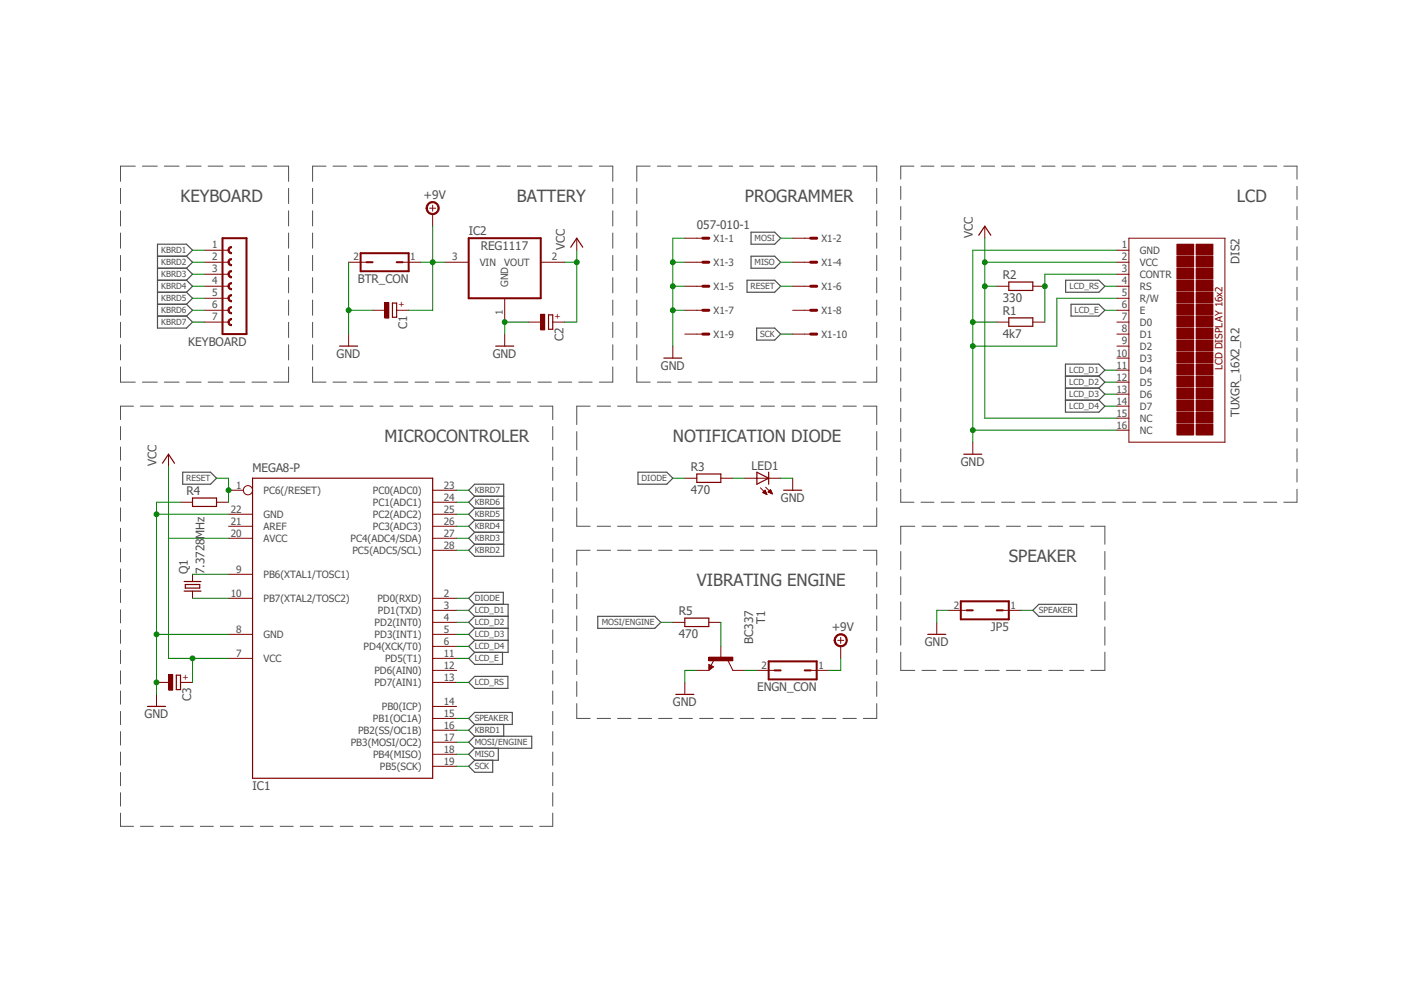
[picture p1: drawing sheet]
<svg xmlns="http://www.w3.org/2000/svg" width="297mm" height="210mm" viewBox="0 0 297 210" stroke-linecap="round" stroke-linejoin="round" font-family="sans-serif">
<path d="M25.4 35.1l249.1 139.8M274.5 35.1l-249.1 139.8" fill="none" stroke="#fff" stroke-width=".21"/>
<g fill="none" stroke="#505050" stroke-width=".21">
<path d="M25.5 39.8v3.3M28.6 35.1h-3.1v3.3M30.1 35.1h3.2M34.8 35.1h3.1M39.4 35.1h3.1M44 35.1h3.2M48.6 35.1h3.2M53.3 35.1h3.1M57.9 35.1h3.1v3.3M61 39.8v3.3M66.1 39.8v3.3M69 35.1h-2.9v3.3"/>
<path d="M70.4 35.1h2.9M74.8 35.1h2.8M79.1 35.1h2.9M83.4 35.1h2.9M87.8 35.1h2.8M92.1 35.1h2.9M96.4 35.1h2.9M100.8 35.1h2.8M105.1 35.1h2.8M109.4 35.1h2.9M113.8 35.1h2.8M118.1 35.1h2.8"/>
<path d="M122.4 35.1h2.9M126.8 35.1h2.8v3.3M129.6 39.8v3.3M134.7 39.8v3.3M137.5 35.1h-2.8v3.3M139.1 35.1h2.8M143.4 35.1h2.9M147.7 35.1h2.9M152.1 35.1h2.9M156.5 35.1h2.8M160.8 35.1h2.9M165.2 35.1h2.9"/>
<path d="M169.5 35.1h2.9M173.9 35.1h2.8M178.3 35.1h2.8M182.6 35.1h2.9v3.3M185.5 39.8v3.3M190.5 39.4v2.8M193.3 35.1h-2.8v2.8M194.8 35.1h2.8M199.1 35.1h2.7M203.4 35.1h2.7M207.6 35.1h2.8M211.9 35.1h2.7"/>
<path d="M216.2 35.1h2.7M220.4 35.1h2.8M224.7 35.1h2.8M228.9 35.1h2.8M233.2 35.1h2.8M237.5 35.1h2.7M241.7 35.1h2.8M246 35.1h2.8M250.3 35.1h2.7M254.5 35.1h2.8M258.8 35.1h2.8M263.1 35.1h2.7"/>
<path d="M267.3 35.1h2.8M271.6 35.1h2.8v2.8M274.4 39.4v2.8M25.5 44.6v3.2M25.5 49.3v3.2M25.5 54v3.2M25.5 58.7v3.2M61 44.6v3.2M61 49.3v3.2M61 54v3.2M61 58.7v3.2M66.1 44.6v3.2"/>
<path d="M66.1 49.3v3.2M66.1 54v3.2M66.1 58.7v3.2M129.6 44.6v3.2M129.6 49.3v3.2M129.6 54v3.2M129.6 58.7v3.2M134.7 44.6v3.2M134.7 49.3v3.2M134.7 54v3.2M134.7 58.7v3.2M185.5 44.6v3.2"/>
<path d="M185.5 49.3v3.2M185.5 54v3.2M185.5 58.7v3.2M190.5 43.7v2.7M190.5 47.9v2.8M190.5 52.2v2.8M190.5 56.5v2.8M274.4 43.7v2.7M274.4 47.9v2.8M274.4 52.2v2.8M274.4 56.5v2.8M25.5 63.5v3.2"/>
<path d="M25.5 68.2v3.2M25.5 72.9v3.2M25.5 77.6v3.2h3.1M61 77.6v3.2h-3.1M61 63.5v3.2M61 68.2v3.2M61 72.9v3.2M66.1 77.6v3.2h2.9M66.1 63.5v3.2M66.1 68.2v3.2M66.1 72.9v3.2M129.6 77.6v3.2h-2.8"/>
<path d="M129.6 63.5v3.2M129.6 68.2v3.2M129.6 72.9v3.2M134.7 77.6v3.2h2.8M134.7 63.5v3.2M134.7 68.2v3.2M134.7 72.9v3.2M185.5 77.6v3.2h-2.9M185.5 63.5v3.2M185.5 68.2v3.2M185.5 72.9v3.2M190.5 60.7v2.8"/>
<path d="M190.5 65v2.8M190.5 69.3v2.8M190.5 73.6v2.7M190.5 77.8v2.8M274.4 60.7v2.8M274.4 65v2.8M274.4 69.3v2.8M274.4 73.6v2.7M274.4 77.8v2.8M25.5 90.2v2.8M25.5 94.5v2.8M25.5 98.8v2.8"/>
<path d="M28.2 85.9h-2.7v2.8M29.7 85.9h2.7M30.1 80.8h3.2M34 85.9h2.7M34.8 80.8h3.1M38.2 85.9h2.7M39.4 80.8h3.1M42.4 85.9h2.7M44 80.8h3.2M46.6 85.9h2.8M48.6 80.8h3.2M50.8 85.9h2.8"/>
<path d="M53.3 80.8h3.1M55.1 85.9h2.7M59.3 85.9h2.7M63.5 85.9h2.8M67.7 85.9h2.7M70.4 80.8h2.9M72 85.9h2.7M74.8 80.8h2.8M76.2 85.9h2.7M79.1 80.8h2.9M80.4 85.9h2.7M83.4 80.8h2.9"/>
<path d="M84.6 85.9h2.7M87.8 80.8h2.8M88.9 85.9h2.7M92.1 80.8h2.9M93.1 85.9h2.7M96.4 80.8h2.9M97.3 85.9h2.7M100.8 80.8h2.8M101.5 85.9h2.7M105.1 80.8h2.8M105.7 85.9h2.8M109.4 80.8h2.9"/>
<path d="M110 85.9h2.7M113.8 80.8h2.8M114.2 85.9h2.7v2.8M116.9 90.2v2.8M116.9 94.5v2.8M116.9 98.8v2.8M118.1 80.8h2.8M122 91.3v3.9M122 96.6v3.9M122.4 80.8h2.9M124.8 85.9h-2.8v3.9M126.3 85.9h2.9"/>
<path d="M130.6 85.9h2.9M135 85.9h2.8M139.1 80.8h2.8M139.3 85.9h2.9M143.4 80.8h2.9M143.6 85.9h2.9M147.7 80.8h2.9M148 85.9h2.8M152.1 80.8h2.9M152.3 85.9h2.9M156.5 80.8h2.8M156.6 85.9h2.9"/>
<path d="M160.8 80.8h2.9M161 85.9h2.8M165.2 80.8h2.9M165.3 85.9h2.8M169.5 80.8h2.9M169.6 85.9h2.9M173.9 80.8h2.8M174 85.9h2.8M178.3 80.8h2.8M178.3 85.9h2.8M182.6 85.9h2.9v3.9M185.5 91.3v3.9"/>
<path d="M185.5 96.6v3.9M190.5 82.1v2.8M190.5 86.4v2.8M190.5 90.6v2.8M190.5 94.9v2.8M190.5 99.2v2.7M274.4 82.1v2.8M274.4 86.4v2.8M274.4 90.6v2.8M274.4 94.9v2.8M274.4 99.2v2.7M25.5 103.1v2.8"/>
<path d="M25.5 107.4v2.8M25.5 111.7v2.8M25.5 116v2.8M116.9 103.1v2.8M116.9 107.4v2.8M116.9 111.7v2.8M116.9 116v2.8M122 102v3.9M122 107.4v3.9h2.8M124.8 116.4h-2.8v3.1M126.3 111.3h2.9M126.3 116.4h2.9"/>
<path d="M130.6 111.3h2.9M130.6 116.4h2.9M135 111.3h2.8M135 116.4h2.8M139.3 111.3h2.9M139.3 116.4h2.9M143.6 111.3h2.9M143.6 116.4h2.9M148 111.3h2.8M148 116.4h2.8M152.3 111.3h2.9M152.3 116.4h2.9"/>
<path d="M156.6 111.3h2.9M156.6 116.4h2.9M161 111.3h2.8M161 116.4h2.8M165.3 111.3h2.8M165.3 116.4h2.8M169.6 111.3h2.9M169.6 116.4h2.9M174 111.3h2.8M174 116.4h2.8M178.3 111.3h2.8M178.3 116.4h2.8"/>
<path d="M182.6 116.4h2.9v3.1M185.5 102v3.9M185.5 107.4v3.9h-2.9M190.5 103.5v2.7h2.8M190.5 116.6v3.8M193.5 111.3h-3v3.8M194.8 106.2h2.8M195 111.3h3M199.1 106.2h2.7M199.5 111.3h2.9M203.4 106.2h2.7M204 111.3h2.9"/>
<path d="M207.6 106.2h2.8M208.4 111.3h3M211.9 106.2h2.7M212.9 111.3h3M216.2 106.2h2.7M217.3 111.3h3M220.4 106.2h2.8M221.8 111.3h3M224.7 106.2h2.8M226.3 111.3h3M228.9 106.2h2.8M230.8 111.3h2.9v3.8"/>
<path d="M233.2 106.2h2.8M233.7 116.6v3.8M237.5 106.2h2.7M241.7 106.2h2.8M246 106.2h2.8M250.3 106.2h2.7M254.5 106.2h2.8M258.8 106.2h2.8M263.1 106.2h2.7M267.3 106.2h2.8M274.4 103.5v2.7h-2.8M25.5 120.3v2.8"/>
<path d="M25.5 124.6v2.8M25.5 128.9v2.8M25.5 133.2v2.9M25.5 137.5v2.8M116.9 120.3v2.8M116.9 124.6v2.8M116.9 128.9v2.8M116.9 133.2v2.9M116.9 137.5v2.8M122 121v3.1M122 125.6v3.2M122 130.3v3.1"/>
<path d="M122 134.9v3.1M122 139.5v3.2M185.5 121v3.1M185.5 125.6v3.2M185.5 130.3v3.1M185.5 134.9v3.1M185.5 139.5v3.2M190.5 122v3.8M190.5 127.3v3.8M190.5 132.6v3.8M190.5 137.9v3.9h3M233.7 137.9v3.9h-2.9"/>
<path d="M233.7 122v3.8M233.7 127.3v3.8M233.7 132.6v3.8M25.5 141.9v2.8M25.5 146.1v2.8M25.5 150.5v2.7M25.5 154.7v2.9M25.5 159v2.8M116.9 141.9v2.8M116.9 146.1v2.8M116.9 150.5v2.7M116.9 154.7v2.9"/>
<path d="M116.9 159v2.8M122 144.1v3.2M122 148.8v3.1h2.8M126.3 151.9h2.9M130.6 151.9h2.9M135 151.9h2.8M139.3 151.9h2.9M143.6 151.9h2.9M148 151.9h2.8M152.3 151.9h2.9M156.6 151.9h2.9M161 151.9h2.8"/>
<path d="M165.3 151.9h2.8M169.6 151.9h2.9M174 151.9h2.8M178.3 151.9h2.8M185.5 144.1v3.2M185.5 148.8v3.1h-2.9M195 141.8h3M199.5 141.8h2.9M204 141.8h2.9M208.4 141.8h3M212.9 141.8h3M217.3 141.8h3"/>
<path d="M221.8 141.8h3M226.3 141.8h3M25.5 163.4v2.8M25.5 167.6v2.9M25.5 172v2.8h2.7M29.7 174.8h2.7M34 174.8h2.7M38.2 174.8h2.7M42.4 174.8h2.7M46.6 174.8h2.8M50.8 174.8h2.8M55.1 174.8h2.7"/>
<path d="M59.3 174.8h2.7M63.5 174.8h2.8M67.7 174.8h2.7M72 174.8h2.7M76.2 174.8h2.7M80.4 174.8h2.7M84.6 174.8h2.7M88.9 174.8h2.7M93.1 174.8h2.7M97.3 174.8h2.7M101.5 174.8h2.7M105.7 174.8h2.8"/>
<path d="M110 174.8h2.7M116.9 172v2.8h-2.7M116.9 163.4v2.8M116.9 167.6v2.9"/>
</g>
<g fill="none" stroke="#505050" stroke-width=".25">
<path d="M33.3 59.3h6.2M33.3 56.7h6.2M33.3 54.2h6.2M39.5 54.2l1.2 1.3-1.2 1.2M39.5 54.2l1.2-1.3-1.2-1.3h-6.2v17.8h6.2l1.2-1.3-1.2-1.3M39.5 56.7l1.2 1.3-1.2 1.3M39.5 59.3l1.2 1.2-1.2 1.3M158 59.3h5.9l1.2 1.2-1.2 1.3h-5.9zM158.9 54.2h5l1.2 1.3-1.2 1.2h-5zM158.9 49.1h5l1.2 1.3-1.2 1.2h-5zM225.4 59.3h7.1l1.2 1.2-1.2 1.3h-7.1zM33.3 61.8h6.2"/>
<path d="M33.3 64.3h6.2M33.3 66.8h6.2M39.5 61.8l1.2 1.3-1.2 1.2M39.5 64.3l1.2 1.3-1.2 1.2M160.1 69.4h3.8l1.2 1.3-1.2 1.2h-3.8zM225.4 79.5h7.1M226.6 64.3h5.9l1.2 1.3-1.2 1.2h-5.9zM232.5 79.5l1.2-1.2-1.2-1.3h-7.1v10.2h7.1l1.2-1.3-1.2-1.3M232.5 79.5l1.2 1.3-1.2 1.3M38.7 99.9h5.8l1.3 1.2-1.3 1.3h-5.8zM135 99.9h6.1l1.2 1.2-1.2 1.3h-6.1zM225.4 82.1h7.1"/>
<path d="M225.4 84.6h7.1M232.5 82.1l1.2 1.3-1.2 1.2M100.4 104.9l-1.3-1.2 1.3-1.3h6.2v15.2h-6.2l-1.3-1.2 1.3-1.3M100.4 115.1h6.2M100.4 112.6l-1.3 1.2 1.3 1.3M100.4 112.6h6.2M100.4 110l-1.3 1.3 1.3 1.3M100.4 110h6.2M100.4 107.5l-1.3 1.3 1.3 1.2M100.4 107.5h6.2M100.4 104.9l-1.3 1.3 1.3 1.3M100.4 104.9h6.2"/>
<path d="M100.4 127.8h7.1v10.2h-7.1M100.4 138l-1.3 1.2 1.3 1.3h5.9v-2.5M100.4 127.8l-1.3 1.3 1.3 1.2M100.4 130.3h7.1M100.4 130.3l-1.3 1.3 1.3 1.3M100.4 132.9h7.1M100.4 132.9l-1.3 1.3 1.3 1.2M100.4 135.4h7.1M100.4 135.4l-1.3 1.3 1.3 1.3M100.4 127.8l-1.3-1.3 1.3-1.2h6.1v2.5M126.4 130.3h12.1l1.3 1.3-1.3 1.3h-12.1zM219.8 127.8h8v2.5h-8l-1.3-1.2z"/>
<path d="M99.1 151.9l1.3-1.2h8v2.5h-8zM99.1 144.3l1.3-1.3h7v2.6h-7zM100.4 153.2l-1.3 1.2 1.3 1.3M100.4 155.7h12.1v2.5h-12.1M100.4 158.2l-1.3 1.3 1.3 1.3M100.4 155.7l-1.3 1.3 1.3 1.2M105.4 158.2v2.6h-5M106.6 153.2v2.5M100.4 160.8l-1.3 1.3 1.3 1.2h3.8v-2.5"/>
</g>
<path d="M53.4 101.1h38.1v63.5h-38.1z" fill="none" stroke="#800000" stroke-width=".25"/>
<g fill="none" stroke="#800000" stroke-width=".21">
<path d="M48.3 108.8h5.1M48.3 111.3h5.1M48.3 113.8h5.1M48.3 103.7h3.1M91.5 108.8h5.1M91.5 111.3h5.1M91.5 113.8h5.1M91.5 116.4h5.1M91.5 106.2h5.1M91.5 103.7h5.1M48.3 126.5h5.1M48.3 121.5h5.1"/>
<path d="M48.3 134.2h5.1M48.3 139.2h5.1M91.5 126.5h5.1M91.5 134.2h5.1M91.5 139.2h5.1M91.5 136.7h5.1M91.5 131.6h5.1M91.5 129.1h5.1M91.5 159.5h5.1M91.5 157h5.1M91.5 154.4h5.1M91.5 151.9h5.1"/>
<path d="M91.5 149.4h5.1M91.5 144.3h5.1M91.5 141.8h5.1M91.5 162.1h5.1"/>
<circle cx="52.4" cy="103.7" r=".98"/>
</g>
<path d="M47.1 50.4h5.1" fill="none" stroke="#800000" stroke-width=".42"/>
<path d="M48.3 57.5l.6-.3h.1v.3a.51 .51 0 0 0-.5 .5 .51 .51 0 0 0 .5 .5v.3a.78 .78 0 0 1-.7-1.3z" fill-rule="evenodd" fill="#800000"/>
<path d="M48.3 57.5l.6-.3h.1v.3a.51 .51 0 0 0-.5 .5 .51 .51 0 0 0 .5 .5v.3a.78 .78 0 0 1-.7-1.3z" fill="none" stroke="#800000" stroke-width=".21"/>
<path d="M48.3 55l.6-.3h.1v.2a.51 .51 0 0 0-.5 .6 .51 .51 0 0 0 .5 .5v.2a.78 .78 0 0 1-.7-1.2z" fill-rule="evenodd" fill="#800000"/>
<path d="M48.3 55l.6-.3h.1v.2a.51 .51 0 0 0-.5 .6 .51 .51 0 0 0 .5 .5v.2a.78 .78 0 0 1-.7-1.2z" fill="none" stroke="#800000" stroke-width=".21"/>
<path d="M48.3 52.5l.6-.3h.1v.2a.51 .51 0 0 0-.5 .5 .51 .51 0 0 0 .5 .5v.3a.78 .78 0 0 1-.7-1.2z" fill-rule="evenodd" fill="#800000"/>
<path d="M48.3 52.5l.6-.3h.1v.2a.51 .51 0 0 0-.5 .5 .51 .51 0 0 0 .5 .5v.3a.78 .78 0 0 1-.7-1.2z" fill="none" stroke="#800000" stroke-width=".21"/>
<path d="M47.1 50.4v20.3h5.1v-20.3" fill="none" stroke="#800000" stroke-width=".42"/>
<path d="M48.3 62.6l.6-.3h.1v.3a.51 .51 0 0 0-.5 .5 .51 .51 0 0 0 .5 .5v.2a.78 .78 0 0 1-.7-1.2z" fill-rule="evenodd" fill="#800000"/>
<path d="M48.3 62.6l.6-.3h.1v.3a.51 .51 0 0 0-.5 .5 .51 .51 0 0 0 .5 .5v.2a.78 .78 0 0 1-.7-1.2z" fill="none" stroke="#800000" stroke-width=".21"/>
<path d="M48.3 60.1l.6-.3h.1v.2a.51 .51 0 0 0-.5 .5 .51 .51 0 0 0 .5 .5v.3a.78 .78 0 0 1-.7-1.2z" fill-rule="evenodd" fill="#800000"/>
<path d="M48.3 60.1l.6-.3h.1v.2a.51 .51 0 0 0-.5 .5 .51 .51 0 0 0 .5 .5v.3a.78 .78 0 0 1-.7-1.2z" fill="none" stroke="#800000" stroke-width=".21"/>
<path d="M48.3 65.2l.6-.3h.1v.2a.51 .51 0 0 0-.5 .5 .51 .51 0 0 0 .5 .5v.3a.78 .78 0 0 1-.7-1.2z" fill-rule="evenodd" fill="#800000"/>
<path d="M48.3 65.2l.6-.3h.1v.2a.51 .51 0 0 0-.5 .5 .51 .51 0 0 0 .5 .5v.3a.78 .78 0 0 1-.7-1.2z" fill="none" stroke="#800000" stroke-width=".21"/>
<path d="M48.3 67.7l.6-.3h.1v.2a.51 .51 0 0 0-.5 .5 .51 .51 0 0 0 .5 .5v.3a.74 .74 0 0 1-.7-.4 .74 .74 0 0 1 0-.8z" fill-rule="evenodd" fill="#800000"/>
<g fill="none" stroke="#800000" stroke-width=".21">
<path d="M43.3 52.9h5M43.3 55.5h5M43.3 58h5M208.3 47.8v2.6M43.3 60.5h5M43.3 63.1h5M43.3 65.6h5M43.3 68.1h5M48.3 67.7l.6-.3h.1v.2a.51 .51 0 0 0-.5 .5 .51 .51 0 0 0 .5 .5v.3a.74 .74 0 0 1-.7-.4 .74 .74 0 0 1 0-.8zM73.7 70.7v2.5M35.6 96.1v2.5M205.8 93.5v2.6"/>
<path d="M40.7 121.5v1.5M40.7 125v1.5M151 139.5l-.6 1.3M154 139.7l1 2.1M33.1 146.9v2.5M149.9 140.5l1.1 .5-1.1 .8z"/>
</g>
<path d="M207.1 49.7l1.2-1.9 1.3 1.9M71.8 73.2h3.8M34.4 98l1.2-1.9 1.3 1.9M203.9 96.1h3.8M38.9 123h3.6M38.9 125h3.6M39.2 123.6h3v.8h-3zM31.2 149.4h3.8M150.1 140.8v.7l.6-.5-.5-.2v.3l.3-.1" fill="none" stroke="#800000" stroke-width=".25"/>
<path d="M149.9 139h5.1v.7h-5.1z" fill-rule="evenodd" fill="#800000"/>
<g fill="none" stroke="#800000" stroke-width=".21">
<path d="M73.7 55.5h3.9M85.2 55.5h3.8M238.8 50.4h20.3v43.1h-20.3zM210.9 68.1h2.5M210.9 60.5h2.5M218.5 68.1h2.5M218.5 60.5h2.5M38.2 106.2h2.5M45.8 106.2h2.5M144.9 101.1h2.5M152.5 101.1h2.5M149.9 139h5.1v.7h-5.1z"/>
<path d="M152.5 136.7v2.5M200.7 129.1h3.8M212.1 129.1h3.8M147.4 141.8h2.5M155 141.8h2.6M160.1 141.8h3.8M171.5 141.8h3.8"/>
</g>
<path d="M76.3 53.6h10.1v3.8h-10.1zM77.6 55.5h1.2M83.9 55.5h1.3M162.6 139.9h10.2v3.8h-10.2zM203.2 127.2h10.2v3.8h-10.2zM204.5 129.1h1.3M210.9 129.1h1.2M163.9 141.8h1.2M170.2 141.8h1.3" fill="none" stroke="#800000" stroke-width=".42"/>
<path d="M213.4 59.6h5.1v1.8h-5.1zM213.4 67.2h5.1v1.8h-5.1zM40.7 105.3h5.1v1.8h-5.1zM147.4 100.2h5.1v1.8h-5.1z" fill="none" stroke="#800000" stroke-width=".25"/>
<path d="M253 51.6h3.6v2.3h-3.6z" fill-rule="evenodd" fill="#800000"/>
<path d="M253 51.6h3.6v2.3h-3.6z" fill="none" stroke="#800000" stroke-width=".21"/>
<path d="M249 51.6h3.5v2.3h-3.5z" fill-rule="evenodd" fill="#800000"/>
<path d="M249 51.6h3.5v2.3h-3.5z" fill="none" stroke="#800000" stroke-width=".21"/>
<path d="M253 54.2h3.6v2.3h-3.6z" fill-rule="evenodd" fill="#800000"/>
<path d="M253 54.2h3.6v2.3h-3.6z" fill="none" stroke="#800000" stroke-width=".21"/>
<path d="M249 54.2h3.5v2.3h-3.5z" fill-rule="evenodd" fill="#800000"/>
<path d="M249 54.2h3.5v2.3h-3.5z" fill="none" stroke="#800000" stroke-width=".21"/>
<path d="M253 56.7h3.6v2.3h-3.6z" fill-rule="evenodd" fill="#800000"/>
<path d="M253 56.7h3.6v2.3h-3.6z" fill="none" stroke="#800000" stroke-width=".21"/>
<path d="M249 56.7h3.5v2.3h-3.5z" fill-rule="evenodd" fill="#800000"/>
<path d="M249 56.7h3.5v2.3h-3.5z" fill="none" stroke="#800000" stroke-width=".21"/>
<path d="M253 59.3h3.6v2.3h-3.6z" fill-rule="evenodd" fill="#800000"/>
<path d="M253 59.3h3.6v2.3h-3.6z" fill="none" stroke="#800000" stroke-width=".21"/>
<path d="M249 59.3h3.5v2.3h-3.5z" fill-rule="evenodd" fill="#800000"/>
<path d="M249 59.3h3.5v2.3h-3.5z" fill="none" stroke="#800000" stroke-width=".21"/>
<path d="M253 61.8h3.6v2.3h-3.6z" fill-rule="evenodd" fill="#800000"/>
<path d="M253 61.8h3.6v2.3h-3.6z" fill="none" stroke="#800000" stroke-width=".21"/>
<path d="M249 61.8h3.5v2.3h-3.5z" fill-rule="evenodd" fill="#800000"/>
<path d="M249 61.8h3.5v2.3h-3.5z" fill="none" stroke="#800000" stroke-width=".21"/>
<path d="M253 64.3h3.6v2.3h-3.6z" fill-rule="evenodd" fill="#800000"/>
<path d="M253 64.3h3.6v2.3h-3.6z" fill="none" stroke="#800000" stroke-width=".21"/>
<path d="M249 64.3h3.5v2.3h-3.5z" fill-rule="evenodd" fill="#800000"/>
<path d="M249 64.3h3.5v2.3h-3.5z" fill="none" stroke="#800000" stroke-width=".21"/>
<path d="M253 66.8h3.6v2.3h-3.6z" fill-rule="evenodd" fill="#800000"/>
<path d="M253 66.8h3.6v2.3h-3.6z" fill="none" stroke="#800000" stroke-width=".21"/>
<path d="M249 66.8h3.5v2.3h-3.5z" fill-rule="evenodd" fill="#800000"/>
<path d="M249 66.8h3.5v2.3h-3.5z" fill="none" stroke="#800000" stroke-width=".21"/>
<path d="M253 69.4h3.6v2.3h-3.6z" fill-rule="evenodd" fill="#800000"/>
<path d="M253 69.4h3.6v2.3h-3.6z" fill="none" stroke="#800000" stroke-width=".21"/>
<path d="M249 69.4h3.5v2.3h-3.5z" fill-rule="evenodd" fill="#800000"/>
<path d="M249 69.4h3.5v2.3h-3.5z" fill="none" stroke="#800000" stroke-width=".21"/>
<path d="M253 71.9h3.6v2.3h-3.6z" fill-rule="evenodd" fill="#800000"/>
<path d="M253 71.9h3.6v2.3h-3.6z" fill="none" stroke="#800000" stroke-width=".21"/>
<path d="M249 71.9h3.5v2.3h-3.5z" fill-rule="evenodd" fill="#800000"/>
<path d="M249 71.9h3.5v2.3h-3.5z" fill="none" stroke="#800000" stroke-width=".21"/>
<path d="M253 74.5h3.6v2.3h-3.6z" fill-rule="evenodd" fill="#800000"/>
<path d="M253 74.5h3.6v2.3h-3.6z" fill="none" stroke="#800000" stroke-width=".21"/>
<path d="M249 74.5h3.5v2.3h-3.5z" fill-rule="evenodd" fill="#800000"/>
<path d="M249 74.5h3.5v2.3h-3.5z" fill="none" stroke="#800000" stroke-width=".21"/>
<path d="M253 77h3.6v2.3h-3.6z" fill-rule="evenodd" fill="#800000"/>
<path d="M253 77h3.6v2.3h-3.6z" fill="none" stroke="#800000" stroke-width=".21"/>
<path d="M249 77h3.5v2.3h-3.5z" fill-rule="evenodd" fill="#800000"/>
<path d="M249 77h3.5v2.3h-3.5z" fill="none" stroke="#800000" stroke-width=".21"/>
<path d="M253 79.5h3.6v2.3h-3.6z" fill-rule="evenodd" fill="#800000"/>
<path d="M253 79.5h3.6v2.3h-3.6z" fill="none" stroke="#800000" stroke-width=".21"/>
<path d="M249 79.5h3.5v2.3h-3.5z" fill-rule="evenodd" fill="#800000"/>
<path d="M249 79.5h3.5v2.3h-3.5z" fill="none" stroke="#800000" stroke-width=".21"/>
<path d="M253 82.1h3.6v2.3h-3.6z" fill-rule="evenodd" fill="#800000"/>
<path d="M253 82.1h3.6v2.3h-3.6z" fill="none" stroke="#800000" stroke-width=".21"/>
<path d="M249 82.1h3.5v2.3h-3.5z" fill-rule="evenodd" fill="#800000"/>
<path d="M249 82.1h3.5v2.3h-3.5z" fill="none" stroke="#800000" stroke-width=".21"/>
<path d="M253 84.6h3.6v2.3h-3.6z" fill-rule="evenodd" fill="#800000"/>
<path d="M253 84.6h3.6v2.3h-3.6z" fill="none" stroke="#800000" stroke-width=".21"/>
<path d="M249 84.6h3.5v2.3h-3.5z" fill-rule="evenodd" fill="#800000"/>
<path d="M249 84.6h3.5v2.3h-3.5z" fill="none" stroke="#800000" stroke-width=".21"/>
<path d="M253 87.2h3.6v2.3h-3.6z" fill-rule="evenodd" fill="#800000"/>
<path d="M253 87.2h3.6v2.3h-3.6z" fill="none" stroke="#800000" stroke-width=".21"/>
<path d="M249 87.2h3.5v2.3h-3.5z" fill-rule="evenodd" fill="#800000"/>
<path d="M249 87.2h3.5v2.3h-3.5z" fill="none" stroke="#800000" stroke-width=".21"/>
<path d="M253 89.7h3.6v2.3h-3.6z" fill-rule="evenodd" fill="#800000"/>
<path d="M253 89.7h3.6v2.3h-3.6z" fill="none" stroke="#800000" stroke-width=".21"/>
<path d="M249 89.7h3.5v2.3h-3.5z" fill-rule="evenodd" fill="#800000"/>
<g fill="none" stroke="#800000" stroke-width=".21">
<path d="M94.1 55.5h5M114.4 55.5h5.1M122 50.4v2.5M236.3 52.9h2.5M236.3 55.5h2.5M236.3 58h2.5M106.8 63.1v5M106.8 70.7v2.5M236.3 60.5h2.5M236.3 63.1h2.5M236.3 65.6h2.5M236.3 68.1h2.5"/>
<path d="M236.3 70.7h2.5M236.3 73.2h2.5M236.3 75.7h2.5M236.3 78.3h2.5M236.3 80.8h2.5M236.3 83.4h2.5M236.3 85.9h2.5M236.3 88.4h2.5M236.3 91h2.5M249 89.7h3.5v2.3h-3.5z"/>
</g>
<path d="M99.1 50.4h15.3v12.7h-15.3z" fill="none" stroke="#800000" stroke-width=".42"/>
<path d="M120.7 52.3l1.3-1.9 1.3 1.9M83 64.1h.9v3h-.9zM104.9 73.2h3.8" fill="none" stroke="#800000" stroke-width=".25"/>
<path d="M81.4 64h.9v3.3h-.9z" fill-rule="evenodd" fill="#800000"/>
<path d="M78.8 65.6h2.6M81.4 64h.9v3.3h-.9zM83.9 65.6h2.5" fill="none" stroke="#800000" stroke-width=".21"/>
<path d="M116 66.6h.9v3h-.9z" fill="none" stroke="#800000" stroke-width=".25"/>
<path d="M114.4 66.5h.8v3.3h-.8z" fill-rule="evenodd" fill="#800000"/>
<g fill="none" stroke="#800000" stroke-width=".21">
<path d="M90.9 44h1.3M91.5 43.4v1.3M144.9 50.4h3.8M144.9 55.5h3.8M167.7 50.4h3.8M167.7 55.5h3.8M111.8 68.1h2.6M114.4 66.5h.8v3.3h-.8zM116.9 68.1h2.6M142.3 73.2v2.5M144.9 60.5h3.8M144.9 65.6h3.8"/>
<path d="M144.9 70.7h3.8M167.7 60.5h3.8M167.7 65.6h3.8M167.7 70.7h3.8M157.6 101.1h7.5M160.9 103.2l1.3 1.4M161.4 104.1h.7M161.5 104.1h.5M161.5 104.2h.6M161.6 104h.4M161.7 104.3h.4M161.7 103.9h.3"/>
<path d="M161.8 103.8h.1M161.8 103.7l.4 .9-.8-.4zM161.8 103.7h.1M161.9 104.4h.3M162 103l1.4 1.4M162.1 104.5h.1M162.5 104.1l.5-.6 .4 .9zM162.5 104.1h.7M162.6 104h.6M162.7 103.9h.5M162.7 104.1h.6M162.8 103.8h.3"/>
<path d="M162.9 103.7h.2M162.9 104.2h.4M162.9 103.6h.1M163.1 104.3h.2M163.3 104.4h.1M167.7 101.1v2.6"/>
</g>
<path d="M148.7 50.4h1.2M148.7 55.5h1.2M171.5 50.4h1.3M171.5 55.5h1.3M148.7 60.5h1.2M148.7 65.6h1.2M148.7 70.7h1.2M171.5 60.5h1.3M171.5 65.6h1.3M171.5 70.7h1.3" fill="none" stroke="#800000" stroke-width=".63"/>
<path d="M140.4 75.7h3.8M160.1 99.9l2.5 1.2-2.5 1.3zM162.6 99.9v2.5M165.8 103.7h3.8" fill="none" stroke="#800000" stroke-width=".25"/>
<path d="M90.5 43.1a1.39 1.39 0 0 1 2.2 .2 1.39 1.39 0 0 1-.8 2.1 1.39 1.39 0 0 1-1.8-1.4h.3a1.13 1.13 0 0 1 1.5-1.1 1.13 1.13 0 0 1 .4 1.9 1.13 1.13 0 0 1-1.8-.4l-.1-.4h-.3z" fill-rule="evenodd" fill="#800000"/>
<path d="M90.5 43.1a1.39 1.39 0 0 1 2.2 .2 1.39 1.39 0 0 1-.8 2.1 1.39 1.39 0 0 1-1.8-1.4h.3a1.13 1.13 0 0 1 1.5-1.1 1.13 1.13 0 0 1 .4 1.9 1.13 1.13 0 0 1-1.8-.4l-.1-.4h-.3zM91.5 45.3v2.5M177.2 135.4h1.3M177.8 134.8v1.3" fill="none" stroke="#800000" stroke-width=".21"/>
<path d="M176.8 134.5a1.39 1.39 0 0 1 2.2 .2 1.39 1.39 0 0 1-.8 2.1 1.39 1.39 0 0 1-1.8-1.4h.3a1.15 1.15 0 0 1 1.6-1.1 1.15 1.15 0 0 1 .4 1.9 1.15 1.15 0 0 1-1.9-.4l-.1-.4h-.3z" fill-rule="evenodd" fill="#800000"/>
<path d="M176.8 134.5a1.39 1.39 0 0 1 2.2 .2 1.39 1.39 0 0 1-.8 2.1 1.39 1.39 0 0 1-1.8-1.4h.3a1.15 1.15 0 0 1 1.6-1.1 1.15 1.15 0 0 1 .4 1.9 1.15 1.15 0 0 1-1.9-.4l-.1-.4h-.3zM177.8 136.7v2.5M198.2 131.6v2.6M144.9 144.3v2.6" fill="none" stroke="#800000" stroke-width=".21"/>
<path d="M196.3 134.2h3.8M37.3 142.8h.9v3h-.9zM143 146.9h3.8" fill="none" stroke="#800000" stroke-width=".25"/>
<path d="M35.7 142.7h.8v3.3h-.8z" fill-rule="evenodd" fill="#800000"/>
<path d="M142.3 131.6h2.6M149.9 131.6h2.6M33.1 144.3h2.5M35.7 142.7h.8v3.3h-.8zM38.2 144.3h2.5" fill="none" stroke="#800000" stroke-width=".21"/>
<path d="M144.9 130.7h5v1.8h-5z" fill="none" stroke="#800000" stroke-width=".25"/>
<path d="M48.3 101.1v5.1" fill="none" stroke="#008000" stroke-width=".21"/>
<circle cx="48.3" cy="103.7" r=".51" fill="#008000"/>
<g fill="none" stroke="#008000" stroke-width=".21">
<path d="M119.5 55.5h2.5M122 52.9v15.2h-2.5M165.1 60.5h2.6M35.6 98.6v15.2h12.7M45.8 101.1h2.5M40.7 121.5h7.6M40.7 126.5h7.6"/>
<circle cx="48.3" cy="103.7" r=".51"/>
</g>
<circle cx="122" cy="55.5" r=".51" fill="#008000"/>
<g fill="none" stroke="#008000" stroke-width=".21">
<path d="M208.3 50.4v38h28M208.3 55.5h28"/>
<circle cx="122" cy="55.5" r=".51"/>
</g>
<circle cx="208.3" cy="55.5" r=".51" fill="#008000"/>
<g fill="none" stroke="#008000" stroke-width=".21">
<path d="M208.3 60.5h2.6"/>
<circle cx="208.3" cy="55.5" r=".51"/>
</g>
<circle cx="208.3" cy="60.5" r=".51" fill="#008000"/>
<g fill="none" stroke="#008000" stroke-width=".21">
<path d="M48.3 108.8h-15.2v38.1M33.1 134.2h15.2"/>
<circle cx="208.3" cy="60.5" r=".51"/>
</g>
<circle cx="33.1" cy="134.2" r=".51" fill="#008000"/>
<g fill="none" stroke="#008000" stroke-width=".21">
<path d="M38.2 106.2h-5.1v2.6"/>
<circle cx="33.1" cy="134.2" r=".51"/>
</g>
<circle cx="33.1" cy="108.8" r=".51" fill="#008000"/>
<circle cx="33.1" cy="108.8" r=".51" fill="none" stroke="#008000" stroke-width=".21"/>
<circle cx="33.1" cy="144.3" r=".51" fill="#008000"/>
<g fill="none" stroke="#008000" stroke-width=".21">
<path d="M73.7 55.5v15.2M73.7 65.6h5.1"/>
<circle cx="33.1" cy="144.3" r=".51"/>
</g>
<circle cx="73.7" cy="65.6" r=".51" fill="#008000"/>
<g fill="none" stroke="#008000" stroke-width=".21">
<path d="M111.8 68.1h-5v2.6"/>
<circle cx="73.7" cy="65.6" r=".51"/>
</g>
<circle cx="106.8" cy="68.1" r=".51" fill="#008000"/>
<g fill="none" stroke="#008000" stroke-width=".21">
<path d="M142.3 55.5h2.6M144.9 50.4h-2.6v22.8"/>
<circle cx="106.8" cy="68.1" r=".51"/>
</g>
<circle cx="142.3" cy="55.5" r=".51" fill="#008000"/>
<g fill="none" stroke="#008000" stroke-width=".21">
<path d="M142.3 60.5h2.6"/>
<circle cx="142.3" cy="55.5" r=".51"/>
</g>
<circle cx="142.3" cy="60.5" r=".51" fill="#008000"/>
<g fill="none" stroke="#008000" stroke-width=".21">
<path d="M142.3 65.6h2.6"/>
<circle cx="142.3" cy="60.5" r=".51"/>
</g>
<circle cx="142.3" cy="65.6" r=".51" fill="#008000"/>
<g fill="none" stroke="#008000" stroke-width=".21">
<path d="M236.3 52.9h-30.5v40.6M205.8 91h30.5"/>
<circle cx="142.3" cy="65.6" r=".51"/>
</g>
<circle cx="205.8" cy="91" r=".51" fill="#008000"/>
<g fill="none" stroke="#008000" stroke-width=".21">
<path d="M205.8 68.1h5.1"/>
<circle cx="205.8" cy="91" r=".51"/>
</g>
<circle cx="205.8" cy="68.1" r=".51" fill="#008000"/>
<g fill="none" stroke="#008000" stroke-width=".21">
<path d="M236.3 63.1h-12.7v10.1h-17.8"/>
<circle cx="205.8" cy="68.1" r=".51"/>
</g>
<circle cx="205.8" cy="73.2" r=".51" fill="#008000"/>
<g fill="none" stroke="#008000" stroke-width=".21">
<path d="M40.7 55.5h2.6M40.7 58h2.6M40.7 52.9h2.6M165.1 55.5h2.6M165.1 50.4h2.6M221 58v10.1M40.7 60.5h2.6M40.7 63.1h2.6M40.7 65.6h2.6M40.7 68.1h2.6M165.1 70.7h2.6M233.7 60.5h2.6"/>
<path d="M233.7 65.6h2.6M233.7 78.3h2.6M233.7 80.8h2.6M233.7 83.4h2.6M233.7 85.9h2.6M96.6 116.4h2.5M96.6 113.8h2.5M96.6 111.3h2.5M96.6 108.8h2.5M96.6 106.2h2.5M96.6 103.7h2.5M165.1 101.1h2.6"/>
<path d="M96.6 129.1h2.5M96.6 139.2h2.5M96.6 131.6h2.5M96.6 134.2h2.5M96.6 136.7h2.5M200.7 129.1h-2.5v2.5M96.6 154.4h2.5M96.6 144.3h2.5M96.6 159.5h2.5M147.4 141.8h-2.5v2.5M96.6 162.1h2.5"/>
<circle cx="205.8" cy="73.2" r=".51"/>
</g>
<circle cx="221" cy="60.5" r=".51" fill="#008000"/>
<g fill="none" stroke="#008000" stroke-width=".21">
<path d="M89 55.5h5.1M91.5 55.5v10.1h-5.1M221 58h15.3M142.3 101.1h2.6M155 101.1h2.6M96.6 126.5h2.5"/>
<circle cx="221" cy="60.5" r=".51"/>
</g>
<circle cx="91.5" cy="55.5" r=".51" fill="#008000"/>
<g fill="none" stroke="#008000" stroke-width=".21">
<path d="M91.5 47.8v7.7M35.6 113.8v25.4h12.7M40.7 139.2v5.1M139.8 131.6h2.5M177.8 139.2v2.6h-2.5M215.9 129.1h2.6M96.6 157h2.5M96.6 151.9h2.5M157.6 141.8h2.5"/>
<circle cx="91.5" cy="55.5" r=".51"/>
</g>
<circle cx="40.7" cy="139.2" r=".51" fill="#008000"/>
<g fill="none" stroke="#008000" stroke-width=".21">
<path d="M152.5 131.6v5.1"/>
<circle cx="40.7" cy="139.2" r=".51"/>
</g>
<g font-size="3.6" fill="#505050">
<text x="38.2" y="42.8">KEYBOARD</text>
<text x="109.3" y="42.8">BATTERY</text>
<text x="157.6" y="42.8">PROGRAMMER</text>
<text x="261.7" y="42.8">LCD</text>
<text x="81.4" y="93.5">MICROCONTROLER</text>
<text x="142.3" y="93.5">NOTIFICATION DIODE</text>
<text x="213.4" y="118.9">SPEAKER</text>
<text x="147.4" y="124">VIBRATING ENGINE</text>
</g>
<g font-size="2.5" fill="#505050">
<text x="89.6" y="42.1">+9V</text>
<text x="99.1" y="49.7">IC2</text>
<text x="101.7" y="52.9">REG1117</text>
<text x="119.5" y="52.9" transform="rotate(-90 119.5 52.9)">VCC</text>
<text x="147.4" y="48.5">057-010-1</text>
<text x="205.8" y="50.4" transform="rotate(-90 205.8 50.4)">VCC</text>
<text x="75.7" y="59.8">BTR_CON</text>
<text x="212.1" y="59">R2</text>
<text x="262.2" y="55.8" transform="rotate(-90 262.2 55.8)">DIS2</text>
<text x="212.1" y="63.8">330</text>
<text x="86.1" y="69.6" transform="rotate(-90 86.1 69.6)">C1</text>
<text x="212.1" y="71.4">4k7</text>
<text x="212.1" y="66.6">R1</text>
<text x="39.8" y="73.2">KEYBOARD</text>
<text x="71.2" y="75.7">GND</text>
<text x="104.2" y="75.7">GND</text>
<text x="119.2" y="72.1" transform="rotate(-90 119.2 72.1)">C2</text>
<text x="139.8" y="78.3">GND</text>
<text x="262.2" y="88.3" transform="rotate(-90 262.2 88.3)">TUXGR_16X2_R2</text>
<text x="33.1" y="98.6" transform="rotate(-90 33.1 98.6)">VCC</text>
<text x="53.4" y="99.9">MEGA8-P</text>
<text x="146.1" y="99.7">R3</text>
<text x="159" y="99.4">LED1</text>
<text x="203.2" y="98.6">GND</text>
<text x="39.5" y="104.7">R4</text>
<text x="146.1" y="104.4">470</text>
<text x="165.2" y="106.2">GND</text>
<text x="39.7" y="121.5" transform="rotate(-90 39.7 121.5)">Q1</text>
<text x="43.3" y="121.5" transform="rotate(-90 43.3 121.5)">7.3728MHz</text>
<text x="143.6" y="130.1">R5</text>
<text x="161.9" y="131.9" transform="rotate(-90 161.9 131.9)">T1</text>
<text x="143.6" y="134.9">470</text>
<text x="159.3" y="136.1" transform="rotate(-90 159.3 136.1)">BC337</text>
<text x="175.9" y="133.5">+9V</text>
<text x="195.6" y="136.7">GND</text>
<text x="209.6" y="133.4">JP5</text>
<text x="40.5" y="148.3" transform="rotate(-90 40.5 148.3)">C3</text>
<text x="142.3" y="149.4">GND</text>
<text x="160.1" y="146.1">ENGN_CON</text>
<text x="30.6" y="151.9">GND</text>
<text x="53.4" y="167.1">IC1</text>
</g>
<g font-size="2.1" fill="#505050">
<text x="44.9" y="52.5">1</text>
<text x="151" y="51.1">X1-1</text>
<text x="173.8" y="51.1">X1-2</text>
<text x="237.3" y="52.5">1</text>
<text x="241.1" y="53.7">GND</text>
<text x="44.9" y="55.1">2</text>
<text x="44.9" y="57.6">3</text>
<text x="74.8" y="55.1">2</text>
<text x="86.8" y="55.1">1</text>
<text x="95.7" y="55.1">3</text>
<text x="101.5" y="56.2">VIN</text>
<text x="106.7" y="56.2">VOUT</text>
<text x="116.7" y="55.1">2</text>
<text x="151" y="56.2">X1-3</text>
<text x="173.8" y="56.2">X1-4</text>
<text x="237.3" y="55.1">2</text>
<text x="237.3" y="57.6">3</text>
<text x="241.1" y="56.2">VCC</text>
<text x="241.1" y="58.8">CONTR</text>
<text x="44.9" y="60.2">4</text>
<text x="44.9" y="62.7">5</text>
<text x="44.9" y="65.2">6</text>
<text x="107.5" y="60.7" transform="rotate(-90 107.5 60.7)">GND</text>
<text x="151" y="61.3">X1-5</text>
<text x="173.8" y="61.3">X1-6</text>
<text x="237.3" y="60.2">4</text>
<text x="237.3" y="62.7">5</text>
<text x="237.3" y="65.2">6</text>
<text x="241.1" y="61.3">RS</text>
<text x="241.1" y="63.8">R/W</text>
<text x="44.9" y="67.8">7</text>
<text x="106.4" y="66.5" transform="rotate(-90 106.4 66.5)">1</text>
<text x="151" y="66.4">X1-7</text>
<text x="151" y="71.4">X1-9</text>
<text x="173.8" y="66.4">X1-8</text>
<text x="173.8" y="71.4">X1-10</text>
<text x="237.3" y="67.8">7</text>
<text x="237.3" y="70.3">8</text>
<text x="241.1" y="66.4">E</text>
<text x="241.1" y="68.9">D0</text>
<text x="241.1" y="71.4">D1</text>
<text x="236.2" y="75.4">10</text>
<text x="236.2" y="77.9">11</text>
<text x="237.3" y="72.9">9</text>
<text x="241.1" y="74">D2</text>
<text x="241.1" y="76.5">D3</text>
<text x="236.2" y="80.5">12</text>
<text x="236.2" y="83">13</text>
<text x="241.1" y="79">D4</text>
<text x="241.1" y="81.6">D5</text>
<text x="236.2" y="85.6">14</text>
<text x="236.2" y="88.1">15</text>
<text x="241.1" y="84.1">D6</text>
<text x="241.1" y="86.7">D7</text>
<text x="241.1" y="89.2">NC</text>
<text x="236.2" y="90.6">16</text>
<text x="241.1" y="91.7">NC</text>
<text x="50" y="103.3">1</text>
<text x="55.8" y="104.4">PC6(/RESET)</text>
<text x="78.9" y="107">PC1(ADC1)</text>
<text x="78.9" y="104.4">PC0(ADC0)</text>
<text x="93.9" y="105.9">24</text>
<text x="93.9" y="103.3">23</text>
<text x="48.8" y="108.4">22</text>
<text x="48.8" y="111">21</text>
<text x="48.8" y="113.5">20</text>
<text x="55.8" y="109.5">GND</text>
<text x="55.8" y="112.1">AREF</text>
<text x="78.9" y="112.1">PC3(ADC3)</text>
<text x="78.9" y="109.5">PC2(ADC2)</text>
<text x="93.9" y="113.5">27</text>
<text x="93.9" y="111">26</text>
<text x="93.9" y="108.4">25</text>
<text x="55.8" y="114.6">AVCC</text>
<text x="74.2" y="114.6">PC4(ADC4/SDA)</text>
<text x="74.5" y="117.1">PC5(ADC5/SCL)</text>
<text x="93.9" y="116">28</text>
<text x="50" y="121.1">9</text>
<text x="55.8" y="122.2">PB6(XTAL1/TOSC1)</text>
<text x="48.8" y="126.2">10</text>
<text x="55.8" y="127.3">PB7(XTAL2/TOSC2)</text>
<text x="79.8" y="127.3">PD0(RXD)</text>
<text x="79.9" y="129.8">PD1(TXD)</text>
<text x="93.9" y="131.2">4</text>
<text x="93.9" y="128.7">3</text>
<text x="93.9" y="126.2">2</text>
<text x="201.8" y="128.7">2</text>
<text x="213.8" y="128.7">1</text>
<text x="50" y="133.8">8</text>
<text x="55.8" y="134.9">GND</text>
<text x="76.9" y="137.5">PD4(XCK/T0)</text>
<text x="79.2" y="134.9">PD3(INT1)</text>
<text x="79.2" y="132.4">PD2(INT0)</text>
<text x="93.9" y="136.3">6</text>
<text x="93.9" y="133.8">5</text>
<text x="50" y="138.9">7</text>
<text x="55.8" y="140">VCC</text>
<text x="79.2" y="142.5">PD6(AIN0)</text>
<text x="81.4" y="140">PD5(T1)</text>
<text x="93.9" y="143.9">13</text>
<text x="93.9" y="141.4">12</text>
<text x="93.9" y="138.9">11</text>
<text x="161.1" y="141.4">2</text>
<text x="173.1" y="141.4">1</text>
<text x="79.2" y="145.1">PD7(AIN1)</text>
<text x="93.9" y="149">14</text>
<text x="75.7" y="155.2">PB2(SS/OC1B)</text>
<text x="78.9" y="152.7">PB1(OC1A)</text>
<text x="80.8" y="150.2">PB0(ICP)</text>
<text x="93.9" y="154.1">16</text>
<text x="93.9" y="151.6">15</text>
<text x="74.2" y="157.8">PB3(MOSI/OC2)</text>
<text x="78.9" y="160.3">PB4(MISO)</text>
<text x="93.9" y="161.7">19</text>
<text x="93.9" y="159.2">18</text>
<text x="93.9" y="156.6">17</text>
<text x="80.3" y="162.8">PB5(SCK)</text>
</g>
<text font-size="2.1" fill="#800000" x="258.6" y="78.3" transform="rotate(-90 258.6 78.3)">LCD DISPLAY 16x2</text>
<g font-size="1.8" fill="#505050">
<text x="34.1" y="53.6">KBRD1</text>
<text x="159.6" y="51">MOSI</text>
<text x="34.1" y="56.1">KBRD2</text>
<text x="34.1" y="58.6">KBRD3</text>
<text x="159.6" y="56.1">MISO</text>
<text x="34.1" y="61.2">KBRD4</text>
<text x="34.1" y="63.7">KBRD5</text>
<text x="158.8" y="61.2">RESET</text>
<text x="226.3" y="61.2">LCD_RS</text>
<text x="34.1" y="66.3">KBRD6</text>
<text x="34.1" y="68.8">KBRD7</text>
<text x="160.8" y="71.3">SCK</text>
<text x="227.3" y="66.3">LCD_E</text>
<text x="226.2" y="78.9">LCD_D1</text>
<text x="226.2" y="81.4">LCD_D2</text>
<text x="226.2" y="84">LCD_D3</text>
<text x="226.2" y="86.5">LCD_D4</text>
<text x="39.4" y="101.8">RESET</text>
<text x="135.7" y="101.8">DIODE</text>
<text x="100.4" y="106.8">KBRD6</text>
<text x="100.4" y="104.3">KBRD7</text>
<text x="100.4" y="111.9">KBRD4</text>
<text x="100.4" y="109.4">KBRD5</text>
<text x="100.4" y="117">KBRD2</text>
<text x="100.4" y="114.5">KBRD3</text>
<text x="100.4" y="129.7">LCD_D1</text>
<text x="100.4" y="127.2">DIODE</text>
<text x="219.8" y="129.7">SPEAKER</text>
<text x="100.4" y="132.2">LCD_D2</text>
<text x="100.4" y="134.8">LCD_D3</text>
<text x="100.4" y="137.3">LCD_D4</text>
<text x="127.3" y="132.2">MOSI/ENGINE</text>
<text x="100.4" y="139.9">LCD_E</text>
<text x="100.4" y="145">LCD_RS</text>
<text x="100.4" y="155.1">KBRD1</text>
<text x="100.4" y="152.6">SPEAKER</text>
<text x="100.4" y="160.1">MISO</text>
<text x="100.4" y="157.6">MOSI/ENGINE</text>
<text x="100.4" y="162.7">SCK</text>
</g>
<g font-size="1.8" fill="#800000">
<text x="84.3" y="65">+</text>
<text x="117.3" y="67.6">+</text>
<text x="38.6" y="143.7">+</text>
</g>
</svg>
